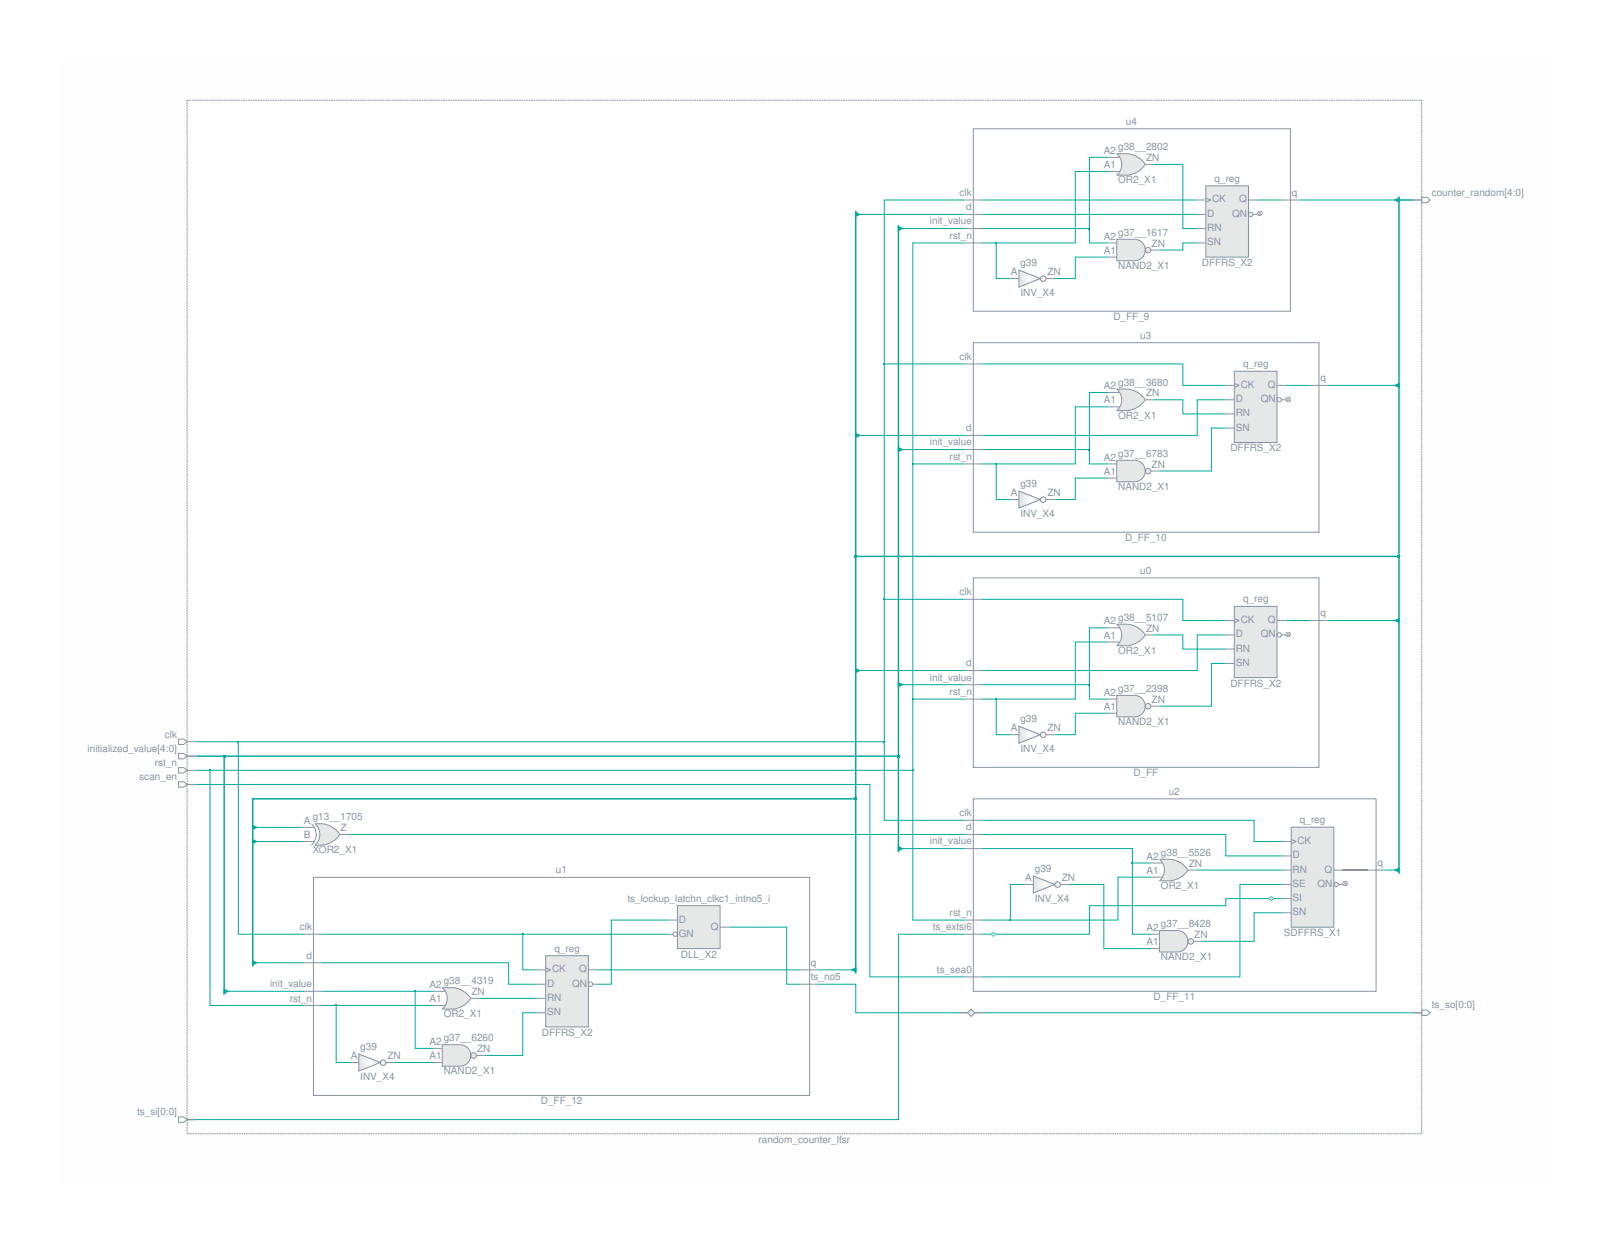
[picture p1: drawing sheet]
<svg xmlns="http://www.w3.org/2000/svg" width="279mm" height="216mm" viewBox="0 0 279 216" stroke-linecap="round" stroke-linejoin="round" font-family="sans-serif">
<path d="M10.2 10.2h259v195.5h-259z" fill="#fffefe"/>
<path d="M32.5 17.4h214.2v179.4h-214.2z" fill-rule="evenodd" fill="#fff"/>
<path d="M32.5 17.4h214.2v179.4h-214.2z" fill="none" stroke="#8893a3" stroke-width=".17" stroke-dasharray=".3 .1" stroke-linecap="butt"/>
<path d="M246.7 34.2h.9l.6 .5-.6 .5h-.9zM31 128.3h.9l.6 .4-.6 .5h-.9zM31 133.2h.9l.6 .5-.6 .5h-.9zM31 130.8h.9l.6 .4-.6 .5h-.9zM31 135.7h.9l.6 .4-.6 .5h-.9zM32.5 128.7h1.5M32.5 133.7h1.5M32.5 136.1h1.5M246.7 175.3h.9l.6 .5-.6 .4h-.9zM31 193.8h.9l.6 .5-.6 .5h-.9z" fill="none" stroke="#8794a4" stroke-width=".17"/>
<path d="M245.2 34.7h1.5M32.5 131.2h1.5M245.2 175.8h1.5M32.5 194.3h1.5" fill="none" stroke="#8794a4" stroke-width=".25"/>
<path d="M168.9 100.3h60v32.9h-60z" fill-rule="evenodd" fill="#fff"/>
<path d="M168.9 100.3h60v32.9h-60z" fill="none" stroke="#8893a3" stroke-width=".17"/>
<path d="M167.4 116.4h3M167.4 104h3M167.4 118.8h3M227.4 107.7h3M167.4 121.3h3" fill="none" stroke="#8794a4" stroke-width=".17"/>
<path d="M168.9 59.5h60v32.9h-60z" fill-rule="evenodd" fill="#fff"/>
<path d="M168.9 59.5h60v32.9h-60z" fill="none" stroke="#8893a3" stroke-width=".17"/>
<path d="M167.4 75.6h3M167.4 63.2h3M167.4 78h3M227.4 66.9h3M167.4 80.5h3" fill="none" stroke="#8794a4" stroke-width=".17"/>
<path d="M168.9 138.6h69.9v33.4h-69.9z" fill-rule="evenodd" fill="#fff"/>
<path d="M168.9 138.6h69.9v33.4h-69.9z" fill="none" stroke="#8893a3" stroke-width=".17"/>
<path d="M167.4 144.8h3M167.4 159.7h3M167.4 142.4h3M167.4 147.3h3M237.3 151h3M167.4 169.5h3M167.4 162.1h3" fill="none" stroke="#8794a4" stroke-width=".17"/>
<path d="M54.4 152.3h86.1v37.8h-86.1z" fill-rule="evenodd" fill="#fff"/>
<path d="M54.4 152.3h86.1v37.8h-86.1z" fill="none" stroke="#8893a3" stroke-width=".17"/>
<path d="M52.9 167.1h2.9M52.9 174.5h2.9M52.9 162.1h2.9M52.9 172h2.9M139 168.3h2.9M139 170.8h2.9" fill="none" stroke="#8794a4" stroke-width=".17"/>
<path d="M168.9 22.4h55v31.6h-55z" fill-rule="evenodd" fill="#fff"/>
<path d="M168.9 22.4h55v31.6h-55z" fill="none" stroke="#8893a3" stroke-width=".17"/>
<path d="M167.4 37.2h3M167.4 34.7h3M167.4 39.7h3M222.5 34.7h3M167.4 42.2h3" fill="none" stroke="#8794a4" stroke-width=".17"/>
<g fill="#e6e8e8">
<path d="M76.8 181.3h3a1.86 1.86 0 0 1 1.9 1.9 1.86 1.86 0 0 1-1.9 1.8h-3z" fill-rule="evenodd"/>
<circle cx="82.2" cy="183.2" r=".49"/>
</g>
<g fill="none" stroke="#8794a3" stroke-width=".17">
<path d="M76.8 181.3h3a1.86 1.86 0 0 1 1.9 1.9 1.86 1.86 0 0 1-1.9 1.8h-3z"/>
<circle cx="82.2" cy="183.2" r=".49"/>
</g>
<path d="M75.3 184.4h1.5M75.3 181.9h1.5M82.7 183.2h1.5" fill="none" stroke="#8794a4" stroke-width=".17"/>
<path d="M76.8 171.4a4.7 4.7 0 0 1 4.9 1.9 4.6 4.6 0 0 1-4.9 1.8 2.47 2.47 0 0 0 0-3.7z" fill-rule="evenodd" fill="#e6e8e8"/>
<path d="M76.7 171.4a4.7 4.7 0 0 1 5 1.9 4.1 4.1 0 0 1-3.1 1.8h-1.8a2.44 2.44 0 0 0-.1-3.7z" fill="none" stroke="#8794a3" stroke-width=".17"/>
<path d="M75.3 174.5h2M75.3 172h2M81.7 173.3h1.5" fill="none" stroke="#8794a4" stroke-width=".17"/>
<path d="M117.6 157.2h7.4v7.4h-7.4z" fill-rule="evenodd" fill="#e6e8e8"/>
<path d="M117.6 157.2h7.4v7.4h-7.4z" fill="none" stroke="#8794a3" stroke-width=".17"/>
<g fill="none" stroke="#8794a4" stroke-width=".17">
<path d="M116.1 159.7h1.5M116.1 162.1h.7M125 160.9h1.5"/>
<circle cx="117.2" cy="162.1" r=".38"/>
</g>
<g fill="#e6e8e8">
<path d="M179.3 152l3.7 1.5-3.7 1.5z" fill-rule="evenodd"/>
<circle cx="183.5" cy="153.5" r=".49"/>
</g>
<g fill="#000">
<path d="M179.3 152l3.7 1.5-3.7 1.5z" fill-rule="evenodd"/>
<circle cx="183.5" cy="153.5" r=".49"/>
</g>
<g fill="none" stroke="#8794a3" stroke-width=".17">
<path d="M179.3 152l3.7 1.5-3.7 1.5z"/>
<circle cx="183.5" cy="153.5" r=".49"/>
</g>
<path d="M177.8 153.5h1.5M184 153.5h1.5" fill="none" stroke="#8794a4" stroke-width=".17"/>
<path d="M201.2 149.1a4.7 4.7 0 0 1 5 1.9 4.6 4.6 0 0 1-5 1.9 2.47 2.47 0 0 0 0-3.8z" fill-rule="evenodd" fill="#e6e8e8"/>
<path d="M206.2 151a4.1 4.1 0 0 0-3.1-1.9h-1.9a2.44 2.44 0 0 1 0 3.8 4.7 4.7 0 0 0 5-1.9" fill="none" stroke="#8794a3" stroke-width=".17"/>
<path d="M199.7 152.2h2M199.7 149.8h2M206.2 151h1.4" fill="none" stroke="#8794a4" stroke-width=".17"/>
<path d="M224.1 143.6h7.4v17.3h-7.4z" fill-rule="evenodd" fill="#e6e8e8"/>
<path d="M224.1 143.6h7.4v17.3h-7.4zM224.1 145.7l.8 .3-.8 .4" fill="none" stroke="#8794a3" stroke-width=".17"/>
<g fill="none" stroke="#8794a4" stroke-width=".17">
<path d="M222.6 146h1.5M222.6 148.5h1.5M222.6 151h1.5M222.6 153.5h1.5M222.6 156h1.5M222.6 158.4h1.5M231.5 151h1.5M232.2 153.5h.8"/>
<circle cx="231.9" cy="153.5" r=".38"/>
</g>
<g fill="#e6e8e8">
<path d="M201.2 161.5h3.1a1.86 1.86 0 0 1 1.9 1.9 1.86 1.86 0 0 1-1.9 1.8h-3.1z" fill-rule="evenodd"/>
<circle cx="206.7" cy="163.4" r=".49"/>
</g>
<g fill="none" stroke="#8794a3" stroke-width=".17">
<path d="M201.2 161.5h3.1a1.86 1.86 0 0 1 1.9 1.9 1.86 1.86 0 0 1-1.9 1.8h-3.1z"/>
<circle cx="206.7" cy="163.4" r=".49"/>
</g>
<path d="M199.7 164.6h1.5M199.7 162.1h1.5M207.1 163.4h1.5" fill="none" stroke="#8794a4" stroke-width=".17"/>
<path d="M193.8 67.5a4.7 4.7 0 0 1 5 1.9 4.6 4.6 0 0 1-5 1.8 2.47 2.47 0 0 0 0-3.7z" fill-rule="evenodd" fill="#e6e8e8"/>
<path d="M193.8 67.5a4.7 4.7 0 0 1 5 1.9 4.1 4.1 0 0 1-3.1 1.8h-1.9a2.44 2.44 0 0 0 0-3.7z" fill="none" stroke="#8794a3" stroke-width=".17"/>
<path d="M192.3 70.6h2M192.3 68.1h2M198.8 69.4h1.4" fill="none" stroke="#8794a4" stroke-width=".17"/>
<g fill="#e6e8e8">
<path d="M176.8 85.2l3.8 1.5-3.8 1.5z" fill-rule="evenodd"/>
<circle cx="181" cy="86.7" r=".49"/>
</g>
<g fill="#000">
<path d="M176.8 85.2l3.8 1.5-3.8 1.5z" fill-rule="evenodd"/>
<circle cx="181" cy="86.7" r=".49"/>
</g>
<g fill="none" stroke="#8794a3" stroke-width=".17">
<path d="M176.8 85.2l3.8 1.5-3.8 1.5z"/>
<circle cx="181" cy="86.7" r=".49"/>
</g>
<path d="M175.3 86.7h1.5M181.5 86.7h1.5" fill="none" stroke="#8794a4" stroke-width=".17"/>
<path d="M214.2 64.4h7.4v12.4h-7.4z" fill-rule="evenodd" fill="#e6e8e8"/>
<path d="M214.2 64.4h7.4v12.4h-7.4zM214.2 66.5l.9 .4-.9 .4" fill="none" stroke="#8794a3" stroke-width=".17"/>
<g fill="none" stroke="#8794a4" stroke-width=".17">
<path d="M212.7 66.9h1.5M212.7 69.4h1.5M212.7 71.8h1.5M212.7 74.3h1.5M221.6 66.9h1.5M222.4 69.4h.7"/>
<circle cx="222" cy="69.4" r=".38"/>
</g>
<g fill="#e6e8e8">
<path d="M193.8 79.9h3.1a1.86 1.86 0 0 1 1.9 1.8 1.86 1.86 0 0 1-1.9 1.9h-3.1z" fill-rule="evenodd"/>
<circle cx="199.2" cy="81.8" r=".49"/>
</g>
<g fill="none" stroke="#8794a3" stroke-width=".17">
<path d="M193.8 79.9h3.1a1.86 1.86 0 0 1 1.9 1.8 1.86 1.86 0 0 1-1.9 1.9h-3.1z"/>
<circle cx="199.2" cy="81.8" r=".49"/>
</g>
<path d="M192.3 83h1.5M192.3 80.5h1.5M199.7 81.7h1.5" fill="none" stroke="#8794a4" stroke-width=".17"/>
<path d="M214.2 105.2h7.4v12.4h-7.4z" fill-rule="evenodd" fill="#e6e8e8"/>
<path d="M214.2 105.2h7.4v12.4h-7.4zM214.2 107.4l.9 .3-.9 .4" fill="none" stroke="#8794a3" stroke-width=".17"/>
<g fill="none" stroke="#8794a4" stroke-width=".17">
<path d="M212.7 107.7h1.5M212.7 110.2h1.5M212.7 112.6h1.5M212.7 115.1h1.5M221.6 107.7h1.5M222.4 110.2h.7"/>
<circle cx="222" cy="110.2" r=".38"/>
</g>
<g fill="#e6e8e8">
<path d="M176.8 126l3.8 1.5-3.8 1.5z" fill-rule="evenodd"/>
<circle cx="181" cy="127.5" r=".49"/>
</g>
<g fill="#000">
<path d="M176.8 126l3.8 1.5-3.8 1.5z" fill-rule="evenodd"/>
<circle cx="181" cy="127.5" r=".49"/>
</g>
<g fill="none" stroke="#8794a3" stroke-width=".17">
<path d="M176.8 126l3.8 1.5-3.8 1.5z"/>
<circle cx="181" cy="127.5" r=".49"/>
</g>
<path d="M175.3 127.5h1.5M181.5 127.5h1.5" fill="none" stroke="#8794a4" stroke-width=".17"/>
<path d="M193.8 108.3a4.7 4.7 0 0 1 5 1.9 4.6 4.6 0 0 1-5 1.9 2.47 2.47 0 0 0 0-3.8z" fill-rule="evenodd" fill="#e6e8e8"/>
<path d="M193.8 108.3a4.7 4.7 0 0 1 5 1.9 4.1 4.1 0 0 1-3.1 1.9h-1.9a2.44 2.44 0 0 0 0-3.8z" fill="none" stroke="#8794a3" stroke-width=".17"/>
<path d="M192.3 111.4h2M192.3 109h2M198.8 110.2h1.4" fill="none" stroke="#8794a4" stroke-width=".17"/>
<g fill="#e6e8e8">
<path d="M193.8 120.7h3.1a1.86 1.86 0 0 1 1.9 1.9 1.86 1.86 0 0 1-1.9 1.8h-3.1z" fill-rule="evenodd"/>
<circle cx="199.2" cy="122.6" r=".49"/>
</g>
<g fill="none" stroke="#8794a3" stroke-width=".17">
<path d="M193.8 120.7h3.1a1.86 1.86 0 0 1 1.9 1.9 1.86 1.86 0 0 1-1.9 1.8h-3.1z"/>
<circle cx="199.2" cy="122.6" r=".49"/>
</g>
<path d="M192.3 123.8h1.5M192.3 121.3h1.5M199.7 122.6h1.5" fill="none" stroke="#8794a4" stroke-width=".17"/>
<path d="M167.9 175.8l.6-.7 .7 .7-.7 .6z" fill-rule="evenodd" fill="#e6e8e8"/>
<path d="M166.4 175.8h1.5M167.9 175.8l.6-.7 .7 .7-.7 .6zM169.2 175.8h1.4" fill="none" stroke="#8794a3" stroke-width=".17"/>
<path d="M166.5 175.8h1.4M169.2 175.8h1.4" fill="none" stroke="#8794a4" stroke-width=".17"/>
<path d="M54.7 143a4.4 4.4 0 0 1 4.3 1.8 4.3 4.3 0 0 1-4.3 1.9 2.47 2.47 0 0 0 0-3.7z" fill-rule="evenodd" fill="#e6e8e8"/>
<path d="M54 143a2.44 2.44 0 0 1 0 3.7M54.7 143a4.3 4.3 0 0 1 4.3 1.8 4.3 4.3 0 0 1-4.3 1.9 2.47 2.47 0 0 0 0-3.7z" fill="none" stroke="#8794a3" stroke-width=".17"/>
<path d="M52.5 143.6h2M52.5 146h2M59 144.8h1.4" fill="none" stroke="#8794a4" stroke-width=".17"/>
<path d="M94.7 165.9h7.4v12.3h-7.4z" fill-rule="evenodd" fill="#e6e8e8"/>
<path d="M94.7 165.9h7.4v12.3h-7.4zM94.7 168l.8 .3-.8 .4" fill="none" stroke="#8794a3" stroke-width=".17"/>
<g fill="none" stroke="#8794a4" stroke-width=".17">
<path d="M93.2 168.3h1.5M93.2 170.8h1.5M93.2 173.3h1.5M93.2 175.8h1.5M102.1 168.3h1.5M102.9 170.8h.7"/>
<circle cx="102.5" cy="170.8" r=".38"/>
</g>
<g fill="#e6e8e8">
<path d="M62.3 182.9l3.7 1.5-3.7 1.5z" fill-rule="evenodd"/>
<circle cx="66.5" cy="184.4" r=".49"/>
</g>
<g fill="#000">
<path d="M62.3 182.9l3.7 1.5-3.7 1.5z" fill-rule="evenodd"/>
<circle cx="66.5" cy="184.4" r=".49"/>
</g>
<g fill="none" stroke="#8794a3" stroke-width=".17">
<path d="M62.3 182.9l3.7 1.5-3.7 1.5z"/>
<circle cx="66.5" cy="184.4" r=".49"/>
</g>
<path d="M60.8 184.4h1.5M67 184.4h1.5" fill="none" stroke="#8794a4" stroke-width=".17"/>
<path d="M193.8 26.7a4.7 4.7 0 0 1 5 1.8 4.6 4.6 0 0 1-5 1.9 2.47 2.47 0 0 0 0-3.7z" fill-rule="evenodd" fill="#e6e8e8"/>
<path d="M193.8 26.7a4.7 4.7 0 0 1 5 1.8 4.1 4.1 0 0 1-3.1 1.9h-1.9a2.44 2.44 0 0 0 0-3.7z" fill="none" stroke="#8794a3" stroke-width=".17"/>
<path d="M192.3 29.8h2M192.3 27.3h2M198.8 28.5h1.4" fill="none" stroke="#8794a4" stroke-width=".17"/>
<g fill="#e6e8e8">
<path d="M193.8 41.5h3.1a1.86 1.86 0 0 1 1.9 1.9 1.86 1.86 0 0 1-1.9 1.9h-3.1z" fill-rule="evenodd"/>
<circle cx="199.2" cy="43.4" r=".49"/>
</g>
<g fill="none" stroke="#8794a3" stroke-width=".17">
<path d="M193.8 41.5h3.1a1.86 1.86 0 0 1 1.9 1.9 1.86 1.86 0 0 1-1.9 1.9h-3.1z"/>
<circle cx="199.2" cy="43.4" r=".49"/>
</g>
<path d="M192.3 44.6h1.5M192.3 42.2h1.5M199.7 43.4h1.5" fill="none" stroke="#8794a4" stroke-width=".17"/>
<g fill="#e6e8e8">
<path d="M176.8 46.9l3.8 1.4-3.8 1.5z" fill-rule="evenodd"/>
<circle cx="181" cy="48.4" r=".49"/>
</g>
<g fill="#000">
<path d="M176.8 46.9l3.8 1.4-3.8 1.5z" fill-rule="evenodd"/>
<circle cx="181" cy="48.4" r=".49"/>
</g>
<g fill="none" stroke="#8794a3" stroke-width=".17">
<path d="M176.8 46.9l3.8 1.4-3.8 1.5z"/>
<circle cx="181" cy="48.4" r=".49"/>
</g>
<path d="M175.3 48.3h1.5M181.5 48.3h1.5" fill="none" stroke="#8794a4" stroke-width=".17"/>
<path d="M209.3 32.3h7.4v12.3h-7.4z" fill-rule="evenodd" fill="#e6e8e8"/>
<path d="M209.3 32.3h7.4v12.3h-7.4zM209.3 34.4l.8 .3-.8 .4" fill="none" stroke="#8794a3" stroke-width=".17"/>
<g fill="none" stroke="#8794a4" stroke-width=".17">
<path d="M207.8 34.7h1.5M207.8 37.2h1.5M207.8 39.7h1.5M216.7 34.7h1.4M217.4 37.2h.7M207.8 42.2h1.5"/>
<circle cx="217" cy="37.2" r=".38"/>
</g>
<path d="M200.2 69.4h5.1v2.4h7.4M192.3 111.4h-5.7v9.9h-13.7M212.7 115.1h-2.5v7.5h-9M170.4 121.3h2.5v6.2h2.4" fill="none" stroke="#01aa9f" stroke-width=".17"/>
<path d="M172.7 121.2h.4v.3h-.4z" fill="#01aa9f"/>
<path d="M192.3 29.8h-5.7v12.4h-13.7M170.4 42.2h2.5v6.1h2.4M207.8 42.2h-2.5v1.2h-4.1M212.7 69.4h-4.9v6.2h-37.4M170.4 142.4h47.2v3.6h5M103.6 168.3h35.4" fill="none" stroke="#01aa9f" stroke-width=".17"/>
<path d="M172.7 42h.4v.3h-.4z" fill="#01aa9f"/>
<path d="M223.1 66.9h4.3M185.5 153.5h6.1v11.1h8.1M55.8 174.5h2.5v9.9h2.5M58.3 174.5h17M93.2 175.8h-2.5v7.4h-6.5M170.6 175.8h74.6" fill="none" stroke="#01aa9f" stroke-width=".17"/>
<path d="M58.2 174.3h.3v.4h-.3z" fill="#01aa9f"/>
<path d="M34 128.7h7.4v33.4h11.5M41.4 128.7h112.1" fill="none" stroke="#01aa9f" stroke-width=".17"/>
<g fill="#01aa9f">
<path d="M153.3 63h.3v.3h-.3z"/>
<path d="M153.3 103.8h.3v.4h-.3z"/>
<path d="M153.3 128.6h.3v.3h-.3z"/>
<path d="M41.2 128.6h.3v.3h-.3z"/>
</g>
<path d="M167.4 34.7h-13.9v107.7h13.9M153.5 63.2h13.9M212.7 74.3h-2.5v7.4h-9M153.5 104h13.9M170.4 104h34.9v3.7h7.4M116.1 159.7h-10v11.1h-2.5M170.4 147.3h26.1v14.8h3.2M196.5 149.8h3.2M222.6 156h-9.9v1.2h-23.6v4.9h-18.7" fill="none" stroke="#01aa9f" stroke-width=".17"/>
<path d="M196.3 149.6h.4v.3h-.4z" fill="#01aa9f"/>
<path d="M192.3 70.6h-5.7v9.9h-13.7M170.4 80.5h2.5v6.2h2.4" fill="none" stroke="#01aa9f" stroke-width=".17"/>
<path d="M172.7 80.3h.4v.4h-.4z" fill="#01aa9f"/>
<path d="M170.4 34.7h37.4M192.3 123.8h-5.7v3.7h-3.6M207.6 151h15M55.8 162.1h34.9v6.2h2.5M90.7 162.1h25.4M126.5 160.9h10v9.9h2.5M141.9 170.8h6.6v5h18" fill="none" stroke="#01aa9f" stroke-width=".17"/>
<path d="M90.6 162h.3v.3h-.3z" fill="#01aa9f"/>
<path d="M192.3 44.6h-5.7v3.7h-3.6M34 133.7h2.4v40.8h16.5M36.4 133.7h122M170.4 144.8h42.3v3.7h9.9" fill="none" stroke="#01aa9f" stroke-width=".17"/>
<g fill="#01aa9f">
<path d="M158.2 80.3h.4v.4h-.4z"/>
<path d="M158.2 121.2h.4v.3h-.4z"/>
<path d="M158.2 133.5h.4v.4h-.4z"/>
<path d="M36.3 133.5h.3v.4h-.3z"/>
</g>
<path d="M167.4 42.2h-9v117.5h9M158.4 80.5h9M170.4 118.8h18.7M158.4 121.3h9M222.6 153.5h-7.4v16h-44.8" fill="none" stroke="#01aa9f" stroke-width=".17"/>
<path d="M188.9 118.7h.3v.3h-.3z" fill="#01aa9f"/>
<path d="M170.4 39.7h18.7M170.4 63.2h34.9v3.7h7.4M192.3 109h-3.2v12.3h3.2M60.4 144.8h107M68.5 184.4h6.8" fill="none" stroke="#01aa9f" stroke-width=".17"/>
<path d="M188.9 39.5h.3v.3h-.3z" fill="#01aa9f"/>
<path d="M192.3 27.3h-3.2v14.9h3.2M192.3 83h-5.7v3.7h-3.6M200.2 110.2h5.1v2.4h7.4M212.7 110.2h-4.9v6.2h-37.4M34 136.1h117v33.4h16.4M222.6 158.4h-5v5h-9M55.8 172h16.3v9.9h3.2M72.1 172h3.2" fill="none" stroke="#01aa9f" stroke-width=".17"/>
<path d="M71.9 171.9h.3v.3h-.3z" fill="#01aa9f"/>
<path d="M170.4 159.7h4.9M199.7 152.2h-5.7v7.5h-18.7v-6.2h2.5" fill="none" stroke="#01aa9f" stroke-width=".17"/>
<path d="M175.2 159.5h.3v.4h-.3z" fill="#01aa9f"/>
<path d="M170.4 37.2h37.4M200.2 28.5h5.1v11.2h2.5M170.4 78h18.7M223.1 107.7h4.3M83.2 173.3h10" fill="none" stroke="#01aa9f" stroke-width=".17"/>
<path d="M188.9 77.9h.3v.3h-.3z" fill="#01aa9f"/>
<path d="M218.1 34.7h4.4M192.3 68.1h-3.2v12.4h3.2M55.8 167.1h32.5v3.7h4.9M167.4 162.1h-11.5v32.2h-121.9" fill="none" stroke="#01aa9f" stroke-width=".17"/>
<path d="M148.5 138.6h-104.6v29.1" fill="none" stroke="#00a99d" stroke-width=".25"/>
<g fill="#00a99d">
<path d="M148.3 96.3h.5v.5h-.5z"/>
<path d="M148.3 138.4h.5v.5h-.5z"/>
</g>
<path d="M148.5 36.6v132.4M242.8 34.1v117.5M242.8 34.7h2.4M148.5 96.6h94.3" fill="none" stroke="#00a99d" stroke-width=".25"/>
<path d="M242.5 96.3h.5v.5h-.5z" fill="#00a99d"/>
<path d="M148.5 37.2h18.9M225.5 34.7h17.3M148.5 75.6h18.9M230.4 66.9h12.4M148.5 116.4h18.9M230.4 107.7h12.4M43.9 146h8.6M43.9 143.6h8.6M240.3 151h2.5M43.9 167.1h9M141.9 168.3h6.6" fill="none" stroke="#01aa9f" stroke-width=".17"/>
<g fill="#02aa9e">
<path d="M148.4 36.7l1 .5-1 .5z"/>
<path d="M148.4 75.1l1 .5-1 .5z"/>
<path d="M148.4 115.9l1 .5-1 .5z"/>
<path d="M147.6 168.3l1-.5v1z"/>
<path d="M43.7 166.6l1.1 .5-1.1 .5z"/>
<path d="M43.7 145.5l1.1 .5-1.1 .6z"/>
<path d="M43.7 143.1l1.1 .5-1.1 .5z"/>
<path d="M241.9 34.7l1-.5v1z"/>
<path d="M241.9 66.9l1-.5v1z"/>
<path d="M241.9 107.7l1-.5v1z"/>
<path d="M241.9 151l1-.5v1z"/>
</g>
<path d="M34 131.2h4.9v41.4M38.9 131.2h117" fill="none" stroke="#00a99d" stroke-width=".25"/>
<g fill="#00a99d">
<path d="M155.7 131h.5v.5h-.5z"/>
<path d="M38.7 131h.5v.5h-.5z"/>
</g>
<path d="M155.9 39.1v108.8" fill="none" stroke="#00a99d" stroke-width=".25"/>
<path d="M155.9 39.7h11.5M155.9 78h11.5M155.9 118.8h11.5M155.9 147.3h11.5M38.9 172h14" fill="none" stroke="#01aa9f" stroke-width=".17"/>
<g fill="#02aa9e">
<path d="M155.8 39.2l1 .5-1 .5z"/>
<path d="M155.8 77.5l1 .5-1 .5z"/>
<path d="M155.8 118.3l1 .5-1 .5z"/>
<path d="M155.8 146.8l1 .5-1 .5z"/>
<path d="M38.8 171.5l1 .5-1 .6z"/>
</g>
<path d="M233 151h4.3" fill="none" stroke="#222830" stroke-width=".25"/>
<path d="M172.3 161.7l.5 .4-.5 .5-.4-.5z" fill-rule="evenodd" fill="#00aa9d"/>
<path d="M172 162.1h.7M172.3 161.8v.7" fill="none" stroke="#fffeff" stroke-width=".17"/>
<path d="M220.6 155.5l.5 .5-.5 .4-.5-.4z" fill-rule="evenodd" fill="#00aa9d"/>
<path d="M220.3 156h.7M220.6 155.6v.7" fill="none" stroke="#fffeff" stroke-width=".17"/>
<g font-size="1.7" fill="#8893a3">
<text x="195.4" y="21.6">u4</text>
<text x="193.2" y="55.6">D_FF_9</text>
<text x="197.9" y="58.8">u3</text>
<text x="195.2" y="93.9">D_FF_10</text>
<text x="197.9" y="99.6">u0</text>
<text x="196.7" y="134.7">D_FF</text>
<text x="202.8" y="137.9">u2</text>
<text x="96.5" y="151.6">u1</text>
<text x="200.2" y="173.6">D_FF_11</text>
<text x="93.9" y="191.7">D_FF_12</text>
<text x="131.7" y="198.3">random_counter_lfsr</text>
</g>
<g font-size="1.7" fill="#8794a4">
<text x="191.6" y="29.2">A1</text>
<text x="191.6" y="26.7">A2</text>
<text x="198.9" y="27.9">ZN</text>
<text x="166.5" y="34">clk</text>
<text x="210.4" y="35.1">CK</text>
<text x="215.1" y="35.1">Q</text>
<text x="224.2" y="34">q</text>
<text x="248.5" y="34">counter_random[4:0]</text>
<text x="161.4" y="38.9">init_value</text>
<text x="164.8" y="41.4">rst_n</text>
<text x="167.7" y="36.5">d</text>
<text x="191.6" y="41.6">A2</text>
<text x="209.5" y="37.6">D</text>
<text x="209.5" y="40.1">RN</text>
<text x="213.8" y="37.6">QN</text>
<text x="175.4" y="47.8">A</text>
<text x="181.8" y="47.8">ZN</text>
<text x="191.6" y="44">A1</text>
<text x="199.9" y="42.8">ZN</text>
<text x="209.5" y="42.6">SN</text>
<text x="166.5" y="62.5">clk</text>
<text x="191.6" y="70">A1</text>
<text x="191.6" y="67.6">A2</text>
<text x="198.9" y="68.8">ZN</text>
<text x="214.5" y="69.8">D</text>
<text x="215.3" y="67.3">CK</text>
<text x="218.8" y="69.8">QN</text>
<text x="220" y="67.3">Q</text>
<text x="229.2" y="66.2">q</text>
<text x="161.4" y="77.3">init_value</text>
<text x="167.7" y="74.8">d</text>
<text x="214.5" y="72.3">RN</text>
<text x="214.5" y="74.8">SN</text>
<text x="164.8" y="79.8">rst_n</text>
<text x="191.6" y="82.4">A1</text>
<text x="191.6" y="79.9">A2</text>
<text x="199.9" y="81.2">ZN</text>
<text x="175.4" y="86.1">A</text>
<text x="181.8" y="86.1">ZN</text>
<text x="166.5" y="103.3">clk</text>
<text x="229.2" y="107">q</text>
<text x="191.6" y="110.8">A1</text>
<text x="191.6" y="108.4">A2</text>
<text x="198.9" y="109.6">ZN</text>
<text x="214.5" y="110.6">D</text>
<text x="214.5" y="113.1">RN</text>
<text x="215.3" y="108.1">CK</text>
<text x="218.8" y="110.6">QN</text>
<text x="220" y="108.1">Q</text>
<text x="161.4" y="118.1">init_value</text>
<text x="167.7" y="115.7">d</text>
<text x="214.5" y="115.6">SN</text>
<text x="164.8" y="120.6">rst_n</text>
<text x="191.6" y="123.2">A1</text>
<text x="191.6" y="120.7">A2</text>
<text x="199.9" y="122">ZN</text>
<text x="15.2" y="130.5">initialized_value[4:0]</text>
<text x="28.6" y="128">clk</text>
<text x="175.4" y="126.9">A</text>
<text x="181.8" y="126.9">ZN</text>
<text x="24.2" y="135.4">scan_en</text>
<text x="26.9" y="133">rst_n</text>
<text x="52.7" y="143">A</text>
<text x="166.5" y="141.6">clk</text>
<text x="52.7" y="145.5">B</text>
<text x="59.1" y="144.2">Z</text>
<text x="161.4" y="146.6">init_value</text>
<text x="167.7" y="144.1">d</text>
<text x="199" y="149.2">A2</text>
<text x="224.3" y="148.9">D</text>
<text x="225.2" y="146.5">CK</text>
<text x="177.9" y="152.9">A</text>
<text x="184.3" y="152.9">ZN</text>
<text x="199" y="151.6">A1</text>
<text x="206.3" y="150.4">ZN</text>
<text x="224.3" y="151.4">RN</text>
<text x="224.3" y="153.9">SE</text>
<text x="228.6" y="153.9">QN</text>
<text x="229.9" y="151.4">Q</text>
<text x="239.1" y="150.3">q</text>
<text x="52" y="161.5">clk</text>
<text x="117.8" y="160.1">D</text>
<text x="123.4" y="161.3">Q</text>
<text x="161.9" y="161.4">ts_extsi6</text>
<text x="164.8" y="159">rst_n</text>
<text x="199" y="161.5">A2</text>
<text x="224.3" y="156.4">SI</text>
<text x="224.3" y="158.8">SN</text>
<text x="53.2" y="166.4">d</text>
<text x="117.8" y="162.6">GN</text>
<text x="140.7" y="167.6">q</text>
<text x="199" y="164">A1</text>
<text x="207.3" y="162.8">ZN</text>
<text x="46.9" y="171.3">init_value</text>
<text x="50.3" y="173.8">rst_n</text>
<text x="74.5" y="173.9">A1</text>
<text x="74.5" y="171.4">A2</text>
<text x="81.8" y="172.7">ZN</text>
<text x="95" y="171.2">D</text>
<text x="95" y="173.7">RN</text>
<text x="95.8" y="168.7">CK</text>
<text x="99.3" y="171.2">QN</text>
<text x="100.5" y="168.7">Q</text>
<text x="140.7" y="170.1">ts_no5</text>
<text x="162.6" y="168.8">ts_sea0</text>
<text x="95" y="176.2">SN</text>
<text x="248.5" y="175">ts_so[0:0]</text>
<text x="60.9" y="183.8">A</text>
<text x="67.2" y="183.8">ZN</text>
<text x="74.5" y="183.8">A1</text>
<text x="74.5" y="181.4">A2</text>
<text x="82.8" y="182.6">ZN</text>
<text x="23.8" y="193.6">ts_si[0:0]</text>
</g>
<g font-size="1.7" fill="#8794a3">
<text x="194.1" y="26.1">g38__2802</text>
<text x="194.1" y="31.8">OR2_X1</text>
<text x="210.8" y="31.5">q_reg</text>
<text x="194.1" y="40.9">g37__1617</text>
<text x="177.1" y="46.1">g39</text>
<text x="194.1" y="46.7">NAND2_X1</text>
<text x="208.6" y="46.2">DFFRS_X2</text>
<text x="177.1" y="51.4">INV_X4</text>
<text x="215.7" y="63.7">q_reg</text>
<text x="194.1" y="66.9">g38__3680</text>
<text x="194.1" y="72.7">OR2_X1</text>
<text x="194.1" y="79.3">g37__6783</text>
<text x="213.5" y="78.4">DFFRS_X2</text>
<text x="177.1" y="84.5">g39</text>
<text x="177.1" y="89.7">INV_X4</text>
<text x="194.1" y="85">NAND2_X1</text>
<text x="194.1" y="107.7">g38__5107</text>
<text x="215.7" y="104.5">q_reg</text>
<text x="194.1" y="113.5">OR2_X1</text>
<text x="213.5" y="119.2">DFFRS_X2</text>
<text x="177.1" y="125.3">g39</text>
<text x="194.1" y="120.1">g37__2398</text>
<text x="194.1" y="125.9">NAND2_X1</text>
<text x="177.1" y="130.6">INV_X4</text>
<text x="54.3" y="142.4">g13__1705</text>
<text x="225.6" y="142.9">q_reg</text>
<text x="54.3" y="148.1">XOR2_X1</text>
<text x="201.5" y="148.5">g38__5526</text>
<text x="179.6" y="151.3">g39</text>
<text x="201.5" y="154.3">OR2_X1</text>
<text x="108.9" y="156.5">ts_lockup_latchn_clkc1_intno5_i</text>
<text x="179.6" y="156.5">INV_X4</text>
<text x="201.5" y="160.9">g37__8428</text>
<text x="96.2" y="165.1">q_reg</text>
<text x="118.2" y="166.2">DLL_X2</text>
<text x="201.5" y="166.7">NAND2_X1</text>
<text x="222.8" y="162.4">SDFFRS_X1</text>
<text x="77" y="170.8">g38__4319</text>
<text x="77" y="176.6">OR2_X1</text>
<text x="94" y="179.8">DFFRS_X2</text>
<text x="62.5" y="182.2">g39</text>
<text x="77" y="180.7">g37__6260</text>
<text x="62.5" y="187.5">INV_X4</text>
<text x="77" y="186.5">NAND2_X1</text>
</g>
<g font-size="1" fill="#ee1c24">
<text x="218.1" y="37.3">⨂</text>
<text x="223.1" y="69.5">⨂</text>
<text x="223.1" y="110.3">⨂</text>
<text x="233" y="153.6">⨂</text>
</g>
</svg>
